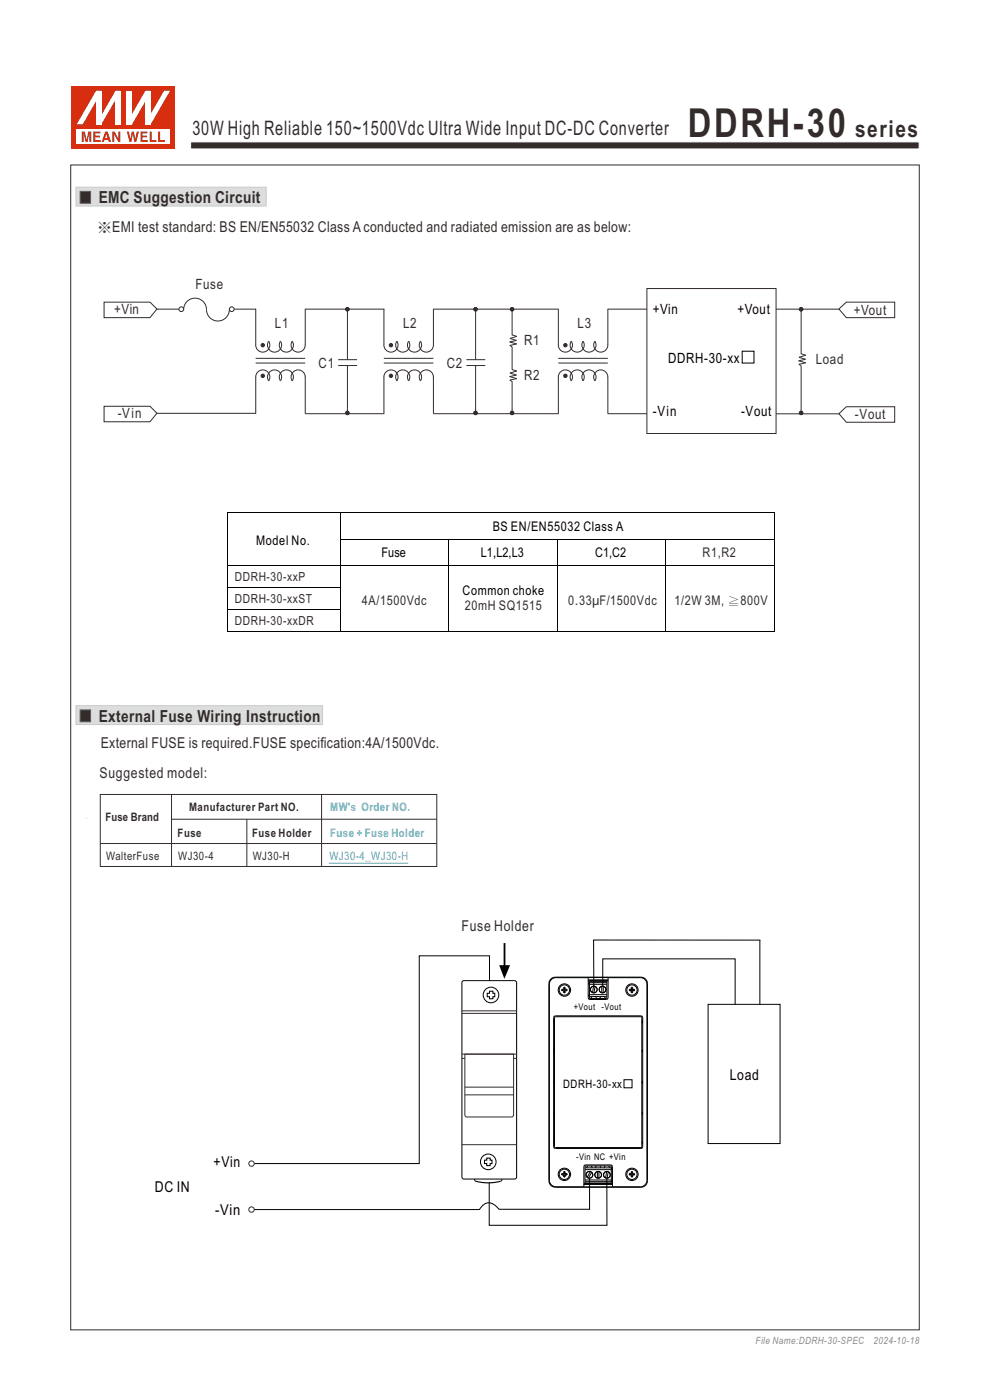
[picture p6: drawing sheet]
<svg xmlns="http://www.w3.org/2000/svg" width="210mm" height="297mm" viewBox="0 0 210 297" stroke-linecap="round" stroke-linejoin="round" font-family="sans-serif">
<path d="M40.4 30.1h154.6v1.5h-154.6z" fill-rule="evenodd" fill="#332c2b" stroke="#fefefe" stroke-width=".21"/>
<path d="M15.2 18.4h22v13.2h-22z" fill-rule="evenodd" fill="#d62e0f"/>
<path d="M16.3 27.4h19.8v3.1h-19.8z" fill-rule="evenodd" fill="#fefefe"/>
<g fill="#d62e0f">
<path d="M26.9 27.9h.4l.4 1.6 .3-1.6h.4l.3 1.6 .3-1.6h.5l-.6 2.2h-.4l-.3-1.7-.3 1.7h-.4z" fill-rule="evenodd"/>
<path d="M29.8 27.9h1.5v.4h-1.1v.5h1v.3h-1v.6h1.1v.4h-1.5z" fill-rule="evenodd"/>
<path d="M31.7 27.9h.5v1.8h1v.4h-1.5z" fill-rule="evenodd"/>
<path d="M33.5 27.9h.5v1.8h1v.4h-1.5z" fill-rule="evenodd"/>
<path d="M17.3 27.9h.7l.4 1.7 .3-1.7h.7v2.2h-.4v-1.8l-.4 1.8h-.5l-.4-1.8v1.8h-.4z" fill-rule="evenodd"/>
<path d="M19.8 27.9h1.5v.4h-1.1v.5h1v.3h-1v.6h1.2v.4h-1.6z" fill-rule="evenodd"/>
<path d="M22.6 28.4l.2 .9h-.5zM22.3 27.9l-.7 2.2h.4l.2-.4h.7l.2 .4h.5l-.8-2.2z" fill-rule="evenodd"/>
<path d="M23.8 27.9h.5l.8 1.5v-1.5h.4v2.2h-.4l-.9-1.6v1.6h-.4z" fill-rule="evenodd"/>
</g>
<g fill="#fff">
<path d="M24.5 19.3h1.1v7.1h-1.1z" fill-rule="evenodd"/>
<path d="M24.5 19.3h1.1l-4.1 7.1h-1.1z" fill-rule="evenodd"/>
<path d="M20.4 19.3h1.1v7.1h-1.1z" fill-rule="evenodd"/>
<path d="M20.4 19.3h1.1v.3l-4 6.8h-1.2z" fill-rule="evenodd"/>
<path d="M30.8 19.3h1.1v7.1h-1.1z" fill-rule="evenodd"/>
<path d="M34.8 19.3h1.3l-4.2 7.1h-1v-.3z" fill-rule="evenodd"/>
<path d="M26.9 19.3h1.1v7.1h-1.1z" fill-rule="evenodd"/>
<path d="M30.8 19.3h1.1v.2l-3.9 6.9h-1.1v-.3z" fill-rule="evenodd"/>
</g>
<path d="M16.1 39.7h40.4v4h-40.4z" fill-rule="evenodd" fill="#dcdddd" stroke="#c9caca" stroke-width=".21"/>
<path d="M17 40.6h2.2v2.5h-2.2z" fill-rule="evenodd" fill="#332c2b" stroke="#5f5d5d" stroke-width=".21"/>
<path d="M48.3 108.6v25.5M48.4 108.7h115.9M48.4 119.9h115.7M72.2 108.7v25.4M72.3 114.5h92M95.2 114.6v19.5M118.2 114.5v19.6M141.2 114.5v19.6M164.2 108.7v25.4M48.4 124.6h23.7M48.4 129.3h23.7M48.4 134h115.9" fill="none" stroke="#000" stroke-width=".21"/>
<path d="M16.1 149.7h52.3v4h-52.3z" fill-rule="evenodd" fill="#dcdddd" stroke="#c9caca" stroke-width=".21"/>
<path d="M17 150.6h2.2v2.5h-2.2z" fill-rule="evenodd" fill="#332c2b" stroke="#5f5d5d" stroke-width=".21"/>
<g fill="none" stroke="#332c2b" stroke-width=".21">
<path d="M22.1 64.1h9.7l1.5 1.5-1.5 1.8h-9.7zM33.3 65.6h4.7M39 65.7a2.42 2.42 0 0 1 2.4-2.4 2.42 2.42 0 0 1 2.4 2.4 2.42 2.42 0 0 0 2.4 2.4 2.42 2.42 0 0 0 2.4-2.4M49.6 65.6h4.7M54.2 77h10.5M54.2 76h10.5M54.2 73.1a1.5 1.5 0 0 0 1.9 1.5 1.5 1.5 0 0 0 .9-2.2 1.5 1.5 0 0 0 1.2 2.3 1.5 1.5 0 0 0 1.3-2.3 1.5 1.5 0 0 0 1.2 2.3 1.5 1.5 0 0 0 1.3-2.3 1.5 1.5 0 0 0 .8 2.2 1.5 1.5 0 0 0 1.9-1.5M54.2 65.5v7.7M54.2 79.9v7.9M64.7 65.6h16.8M64.7 65.5v7.7M64.7 79.9v7.9h16.8"/>
<path d="M71.7 77.5h4M71.7 76.3h4M73.7 65.5v10.8M73.7 77.5v10.3M81.4 77h10.5M81.4 76h10.5M81.4 73.1a1.5 1.5 0 0 0 1.9 1.5 1.5 1.5 0 0 0 .9-2.2 1.5 1.5 0 0 0 1.2 2.3 1.5 1.5 0 0 0 1.3-2.3 1.5 1.5 0 0 0 1.2 2.3 1.5 1.5 0 0 0 1.3-2.3 1.5 1.5 0 0 0 .8 2.2 1.5 1.5 0 0 0 1.9-1.5M81.4 65.5v7.7M81.4 79.9v7.9M91.9 65.6h26.5M91.9 65.5v7.7M91.9 79.9v7.9h26.6"/>
<path d="M98.9 77.5h4M98.9 76.3h4M100.9 65.5v10.8M100.9 77.5v10.3M108.1 72.5l1.5 .5-1.5 .3 .5 .3v4.8M108.1 79.9l1.5 .4-1.5 .3 .5 .3M108.6 71l1 .4-1.4 .4 1.4 .4-1.5 .3M108.6 78.4l1 .3-1.4 .4 1.4 .5-1.5 .3M108.6 65.5v5.6M118.4 77h10.5M118.4 76h10.5M118.4 73.1a1.5 1.5 0 0 0 1.9 1.5 1.5 1.5 0 0 0 .9-2.2 1.5 1.5 0 0 0 1.2 2.3 1.5 1.5 0 0 0 1.3-2.3 1.5 1.5 0 0 0 1.2 2.3 1.5 1.5 0 0 0 1.3-2.3 1.5 1.5 0 0 0 .8 2.2 1.5 1.5 0 0 0 1.9-1.5"/>
<path d="M118.4 65.5v7.7M118.4 79.9v7.9M128.9 65.6h8.3M128.9 65.5v7.7M128.9 79.9v7.9h8.3M137.2 61.2h27.4v30.8h-27.4zM164.6 65.6h13.4M169.4 76.5l1.5 .5-1.4 .3 .4 .3M169.9 75l1 .4-1.4 .4 1.4 .4-1.5 .3M169.9 66v9.1M169.9 77.6v9.6M178 65.6l1.5-1.5h10.3v3.3h-10.3z"/>
<path d="M22.1 86.2h9.7l1.5 1.5-1.5 1.8h-9.7zM33.2 87.7h21.1M54.2 80a1.5 1.5 0 0 1 1.9-1.5 1.5 1.5 0 0 1 .9 2.3 1.5 1.5 0 0 1 1.2-2.3 1.5 1.5 0 0 1 1.3 2.3 1.5 1.5 0 0 1 1.2-2.3 1.5 1.5 0 0 1 1.3 2.3 1.5 1.5 0 0 1 .8-2.3 1.5 1.5 0 0 1 1.9 1.5M81.4 80a1.5 1.5 0 0 1 1.9-1.5 1.5 1.5 0 0 1 .9 2.3 1.5 1.5 0 0 1 1.2-2.3 1.5 1.5 0 0 1 1.3 2.3 1.5 1.5 0 0 1 1.2-2.3 1.5 1.5 0 0 1 1.3 2.3 1.5 1.5 0 0 1 .8-2.3 1.5 1.5 0 0 1 1.9 1.5M108.6 80.9v6.9M118.4 80a1.5 1.5 0 0 1 1.9-1.5 1.5 1.5 0 0 1 .9 2.3 1.5 1.5 0 0 1 1.2-2.3 1.5 1.5 0 0 1 1.3 2.3 1.5 1.5 0 0 1 1.2-2.3 1.5 1.5 0 0 1 1.3 2.3 1.5 1.5 0 0 1 .8-2.3 1.5 1.5 0 0 1 1.9 1.5M164.6 87.8h13.4M178 87.8l1.5-1.5h10.3v3.3h-10.3zM21.3 168.5h71.3v15.3h-71.3zM21.3 178.9h71.3M36.4 168.5v15.3M36.4 173.8h56.2"/>
<path d="M52.4 173.8v10M68.2 168.5v15.3M98 214.4h11.6M109.6 215h-11.6M98 223.6h11.6M98 224.5h.6M98.6 223.6h10.3v12.9l-.2 .4-9.7 .1-.3-.3zM98.6 230.6h10.3M98.6 232.3h10.3M108.9 224.5h.7M98 242.8h11.6"/>
<circle cx="38.5" cy="65.6" r=".5"/>
<circle cx="49.2" cy="65.6" r=".5"/>
<circle cx="53.3" cy="256.6" r=".57"/>
<circle cx="53.4" cy="246.9" r=".57"/>
</g>
<g fill="#332c2b" stroke="#332c2b" stroke-width=".21">
<circle cx="73.7" cy="65.6" r=".36"/>
<circle cx="100.9" cy="65.6" r=".36"/>
<circle cx="108.6" cy="65.6" r=".36"/>
<circle cx="169.9" cy="65.6" r=".36"/>
<circle cx="73.7" cy="87.6" r=".36"/>
<circle cx="100.9" cy="87.6" r=".36"/>
<circle cx="108.6" cy="87.6" r=".36"/>
<circle cx="169.9" cy="87.6" r=".36"/>
<circle cx="55.7" cy="73.2" r=".36"/>
<circle cx="82.9" cy="73.2" r=".36"/>
<circle cx="119.9" cy="73.2" r=".36"/>
<circle cx="55.7" cy="79.7" r=".36"/>
<circle cx="82.9" cy="79.7" r=".36"/>
<circle cx="119.9" cy="79.7" r=".36"/>
</g>
<g fill="none" stroke="#000" stroke-width=".21">
<path d="M161.2 199.4v13.7M161.3 199.4h-35.4l.1 9.8M98 208.2l.4-.2h10.8l.3 .2 .1 .3v41.2l-.2 .4h-.2h-10.8h-.2l-.2-.4zM103.8 208v-5.2h-14.9v44h-35M116.8 207.7l.9-.4h18.3a1.39 1.39 0 0 1 1.3 1.4v41.8a1.39 1.39 0 0 1-1.3 1.4h-18.2a1.39 1.39 0 0 1-1.4-1.4v-41.8l.1-.6zM116.9 207.9l.9-.5h18a1.39 1.39 0 0 1 1.4 1.4v41.6a1.39 1.39 0 0 1-1.4 1.4h-17.9a1.39 1.39 0 0 1-1.4-1.4v-41.7zM117.4 216.5h.1l-.1 .5M117.5 215.6l.3-.1h18.2l.3 .1v27.7l-.1 .3h-18.5l-.2-.1zM117.7 215.7l18.4 .1v27.5l-.1 .1h-18.4zM119.2 209.9v.3M119.2 210.2l.3 .1 .1 .3M119.2 209.9v.1"/>
<path d="M119.2 210.1h.4l.1 .4M119.2 210v.1M119.2 210.1v.1M119.6 209.5l-.1 .3-.3 .1M119.6 209.5h.3M119.6 210.6h.3M119.6 209.5l.1 .1M119.7 209.6l-.1 .4h-.4M119.7 209.6h.1M119.7 210.5h.1M119.7 210.5l-.1 .1M119.8 209.6l.1 .4h.3"/>
<path d="M119.8 210.5l.1 .1M119.9 209.5v.3l.4 .1M119.9 209.5l-.1 .1M120.2 210.1h-.3l-.1 .4M120.2 210v.1M120.2 210.1l.1 .1M120.3 209.9v.3M120.3 210.2l-.4 .1v.3M120.3 209.9l-.1 .1M124.8 207.4v4.3l.1 .3h.2h3.8l.1-.3v-4.3M124.8 207.9h4.2M124.8 208.1h4.2"/>
<path d="M125 211.4h3.7M125 208.2h3.7v3.6h-3.7zM125 208.5h3.7M125 208.8h3.7M125 211h3.7M125 211.1l-.1-.1v.4l.1-.1M125 208.5l-.1-.1v.4h.1M125.3 211.4l.3 .4M125.7 210.5l.3 .1M125.9 209.2l.3 .1M125.9 209.2h-.1a.68 .68 0 0 0-.5 .7 .68 .68 0 0 0 .4 .6M125.9 209.2l-.2 1.3"/>
<path d="M126.2 209.3l.4 .3a.68 .68 0 0 1-.6 1M126.2 209.3l-.2 1.3M126.6 211.4l-.3 .4M127.2 211.4l.3 .4M127.6 209.2h.4M127.6 210.6h.4M127.6 209.2a.7 .7 0 0 0-.5 .7 .7 .7 0 0 0 .5 .7M127.6 209.2v1.4M127.9 209.2v-5.8h28v9.7M128 209.2a.69 .69 0 0 1 .5 .7 .69 .69 0 0 1-.5 .7M128 209.2v1.4M128.5 211.4l-.3 .4"/>
<path d="M133.5 209.9v.3M133.5 210.2l.4 .1v.3M133.5 209.9l.1 .1M133.6 210.1h.3l.1 .4M133.6 210v.1M133.6 210.1l-.1 .1M133.9 209.5v.3l-.4 .1M133.9 209.5h.3M133.9 210.6h.3M133.9 209.5l.1 .1M134 209.6l-.1 .4h-.3M134 210.5l-.1 .1"/>
<path d="M134 209.6h.1M134 210.5h.1M134.1 209.6l.1 .4h.3M134.1 210.5l.1 .1M134.2 209.5v.3l.4 .1M134.2 209.5l-.1 .1M134.5 210.1h-.3l-.1 .4M134.5 210v.1M134.5 210.1l.1 .1M134.6 209.9v.3M134.6 210.2l-.4 .1v.3M134.6 209.9l-.1 .1"/>
<path d="M136.3 216.5h-.1l.1 .5M150.2 213.1h15.3v29.5h-15.3zM117.4 222.7h.1l-.1 .5M117.4 229.3h.1l-.1 .5M117.4 235.9h.1l-.1 .5M136.3 222.7h-.1l.1 .5M136.3 229.3h-.1l.1 .5M136.3 235.9h-.1l.1 .5M53.9 256.6h47.8a2.08 2.08 0 0 1 3.6-.6l.6 .6M100.6 250.1l.1 .3a8.5 8.5 0 0 0 5.7 .1l.1-.4M117.4 242.1h.1l-.1 .5M119.2 249v.3"/>
<path d="M119.2 249.3l.3 .1 .1 .3M119.2 249v.1M119.2 249.2h.4l.1 .4M119.2 249.2v.1M119.2 249.1v.1M119.6 248.6l-.1 .3-.3 .1M119.6 248.6h.3M119.6 249.7h.3M119.6 248.6h.1M119.7 248.6v.4l-.5 .1M119.7 248.6h.1M119.7 249.6h.1"/>
<path d="M119.7 249.6l-.1 .1M119.8 248.6v.4l.4 .1M119.8 249.6l.1 .1M119.9 248.6v.3l.4 .1M119.9 248.6h-.1M120.2 249.2h-.4v.4M120.2 249.1v.1M120.2 249.2l.1 .1M120.3 249v.3M120.3 249.3h-.4v.4M120.3 249l-.1 .1M123.8 251.8v-4.4l.3-.3 5.7 .1 .1 .2v4.4"/>
<path d="M123.8 251.2h6.1M123.8 251.1h6.1M124.1 247.3h5.6v3.7h-5.6zM124.1 247.8h5.6M124.1 250.7h5.6M124.1 250.3h5.6M124.1 248.1h5.6M124.6 249.7l.2 .2M124.7 247.3l-.3 .5M125.1 250v6.5M125.2 256.5h-19.3M125.2 248.6a.7 .7 0 0 0-.8 .3 .7 .7 0 0 0 .2 .8"/>
<path d="M125.2 248.6l.3 .1M125.2 248.6l-.6 1.1M125.4 247.3l.3 .5M125.5 248.7a.69 .69 0 0 1 .1 .9 .69 .69 0 0 1-.8 .3M125.5 248.7l-.7 1.2M126.5 247.3l-.3 .5M126.7 249.9h.3M126.7 248.6a.7 .7 0 0 0-.5 .6 .7 .7 0 0 0 .5 .7M126.7 248.6h.3M126.7 248.6v1.3M127 248.6a.7 .7 0 0 1 .6 .6 .7 .7 0 0 1-.6 .7M127 248.6v1.3"/>
<path d="M127.2 247.3l.3 .5M128.4 247.3l-.3 .5M128.5 249.9h.3M128.7 248.5a.7 .7 0 0 0-.6 .6 .7 .7 0 0 0 .4 .8M128.7 248.5l.3 .1M128.7 248.5l-.2 1.4M128.7 250v9.9h-24.9v-9M129 248.6l.2 .1a.69 .69 0 0 1 .2 .8 .69 .69 0 0 1-.6 .4M129 248.6l-.2 1.3M129.1 247.3l.3 .5M129.7 247.8h.1v.4l-.1-.1M129.7 250.4l.1-.1v.4l-.1-.1"/>
<path d="M133.5 249v.3M133.5 249.3h.3l.1 .4M133.5 249l.1 .1M133.6 249.2h.4v.4M133.6 249.2l-.1 .1M133.6 249.1v.1M133.9 248.6l-.1 .3-.3 .1M133.9 248.6h.3M133.9 249.7h.3M133.9 248.6h.1M134 248.6l-.1 .5h-.3M134 249.6l-.1 .1"/>
<path d="M134 248.6h.1M134 249.6h.1M134.1 248.6v.4l.4 .1M134.1 249.6l.1 .1M134.2 248.6l.1 .3 .3 .1M134.2 248.6h-.1M134.5 249.2h-.4v.4M134.5 249.1v.1M134.5 249.2l.1 .1M134.6 249v.3M134.6 249.3l-.4 .1v.3M134.6 249l-.1 .1"/>
<path d="M136.3 242.1h-.1l.1 .5"/>
<circle cx="104.2" cy="211.1" r="1.66"/>
<circle cx="119.7" cy="210" r="1.32"/>
<circle cx="119.7" cy="210" r="1.1"/>
<circle cx="125.9" cy="209.9" r=".73"/>
<circle cx="127.8" cy="209.9" r=".73"/>
<circle cx="134.1" cy="210" r="1.1"/>
<circle cx="134.1" cy="210" r="1.32"/>
<circle cx="103.6" cy="246.5" r="1.66"/>
<circle cx="119.7" cy="249.1" r="1.32"/>
<circle cx="119.7" cy="249.1" r="1.09"/>
<circle cx="125" cy="249.2" r=".73"/>
<circle cx="126.9" cy="249.2" r=".72"/>
<circle cx="128.7" cy="249.2" r=".73"/>
<circle cx="134.1" cy="249.1" r="1.09"/>
<circle cx="134.1" cy="249.1" r="1.32"/>
</g>
<path d="M103.3 210.7h.5v-.4h.7v.4h.4v.7h-.4v.5h-.7v-.5h-.5zM102.8 246.1h.5v-.4h.7v.4h.4v.7h-.4v.5h-.7v-.5h-.5z" fill="none" stroke="#000" stroke-width=".22"/>
<path d="M107 200.1v5.8" fill="none" stroke="#000" stroke-width=".51"/>
<path d="M106.8 205.4h.5l-.3 .5z" fill-rule="evenodd" fill="#000" stroke="#000" stroke-width="1.2" stroke-linecap="butt"/>
<path d="M69.8 183.1h16.8" fill="none" stroke="#56aab7" stroke-width=".21"/>
<path d="M157.4 74.5h2.5v2.5h-2.5zM132.4 229.1h1.7v1.7h-1.7z" fill="none" stroke="#000" stroke-width=".21"/>
<path d="M15 35h180v247.1h-180z" fill="none" stroke="#332c2b" stroke-width=".21"/>
<text font-size="8.5" fill="#332c2b" x="145.9" y="29">DDRH-30</text>
<text font-size="4.9" fill="#332c2b" x="181.4" y="29">series</text>
<text font-size="4.2" fill="#332c2b" x="40.8" y="28.6">30W High Reliable 150~1500Vdc Ultra Wide Input DC-DC Converter</text>
<g font-size="3.5" fill="#332c2b">
<text x="20.9" y="43.1">EMC Suggestion Circuit</text>
<text x="20.9" y="153.1">External Fuse Wiring Instruction</text>
</g>
<g font-size="3.2" fill="#332c2b">
<text x="20.6" y="49.2">※EMI test standard: BS EN/EN55032 Class A conducted and radiated emission are as below:</text>
<text x="21.4" y="158.7">External FUSE is required.FUSE specification:4A/1500Vdc.</text>
<text x="21.1" y="165">Suggested model:</text>
<text x="97.9" y="197.5">Fuse Holder</text>
</g>
<g font-size="3.2">
<text x="154.8" y="229.1">Load</text>
<text x="45.3" y="247.6">+Vin</text>
<text x="32.8" y="252.9">DC IN</text>
<text x="45.7" y="257.8">-Vin</text>
</g>
<g font-size="3" fill="#332c2b">
<text x="41.5" y="61.3">Fuse</text>
<text x="24.2" y="66.7">+Vin</text>
<text x="58.3" y="69.5">L1</text>
<text x="85.5" y="69.5">L2</text>
<text x="122.5" y="69.5">L3</text>
<text x="181.1" y="66.8">+Vout</text>
<text x="111.2" y="73.3">R1</text>
<text x="173" y="77.2">Load</text>
<text x="67.6" y="78.1">C1</text>
<text x="94.8" y="78.1">C2</text>
<text x="111.2" y="80.6">R2</text>
<text x="25" y="88.8">-Vin</text>
<text x="181.4" y="88.9">-Vout</text>
</g>
<g font-size="3">
<text x="138.5" y="66.6">+Vin</text>
<text x="156.4" y="66.6">+Vout</text>
<text x="141.7" y="76.9">DDRH-30-xx</text>
<text x="138.5" y="88.3">-Vin</text>
<text x="157.2" y="88.3">-Vout</text>
</g>
<g font-size="2.8">
<text x="104.5" y="112.6">BS EN/EN55032 Class A</text>
<text x="54.3" y="115.7">Model No.</text>
<text x="80.9" y="118.2">Fuse</text>
<text x="102" y="118.2">L1,L2,L3</text>
<text x="126.3" y="118.2">C1,C2</text>
<text x="98.1" y="126.3">Common choke</text>
</g>
<g font-size="2.8" fill="#332c2b">
<text x="149" y="118.2">R1,R2</text>
<text x="76.8" y="128.3">4A/1500Vdc</text>
<text x="98.6" y="129.5">20mH SQ1515</text>
<text x="120.5" y="128.3">0.33μF/1500Vdc</text>
<text x="143.1" y="128.3">1/2W 3M, ≧800V</text>
</g>
<g font-size="2.6" fill="#332c2b">
<text x="49.8" y="123.2">DDRH-30-xxP</text>
<text x="49.8" y="127.9">DDRH-30-xxST</text>
<text x="49.8" y="132.6">DDRH-30-xxDR</text>
</g>
<g font-size="2.5" fill="#332c2b">
<text x="40.1" y="172.1">Manufacturer Part NO.</text>
<text x="22.4" y="174.2">Fuse Brand</text>
<text x="37.7" y="177.5">Fuse</text>
<text x="53.5" y="177.5">Fuse Holder</text>
<text x="22.5" y="182.4">WalterFuse</text>
<text x="37.8" y="182.4">WJ30-4</text>
<text x="53.6" y="182.4">WJ30-H</text>
</g>
<g font-size="2.5" fill="#56aab7">
<text x="70.1" y="172.1">MW's Order NO.</text>
<text x="70" y="177.5">Fuse + Fuse Holder</text>
<text x="69.9" y="182.4">WJ30-4_WJ30-H</text>
</g>
<text font-size="2.5" x="119.5" y="230.8">DDRH-30-xx</text>
<g font-size="2.1" fill="#8b8b8c">
<text x="160.3" y="285.1">File Name:DDRH-30-SPEC</text>
<text x="185.3" y="285.1">2024-10-18</text>
</g>
<g font-size="1.9">
<text x="121.7" y="214.3">+Vout -Vout</text>
<text x="122.2" y="246.1">-Vin NC +Vin</text>
</g>
</svg>
